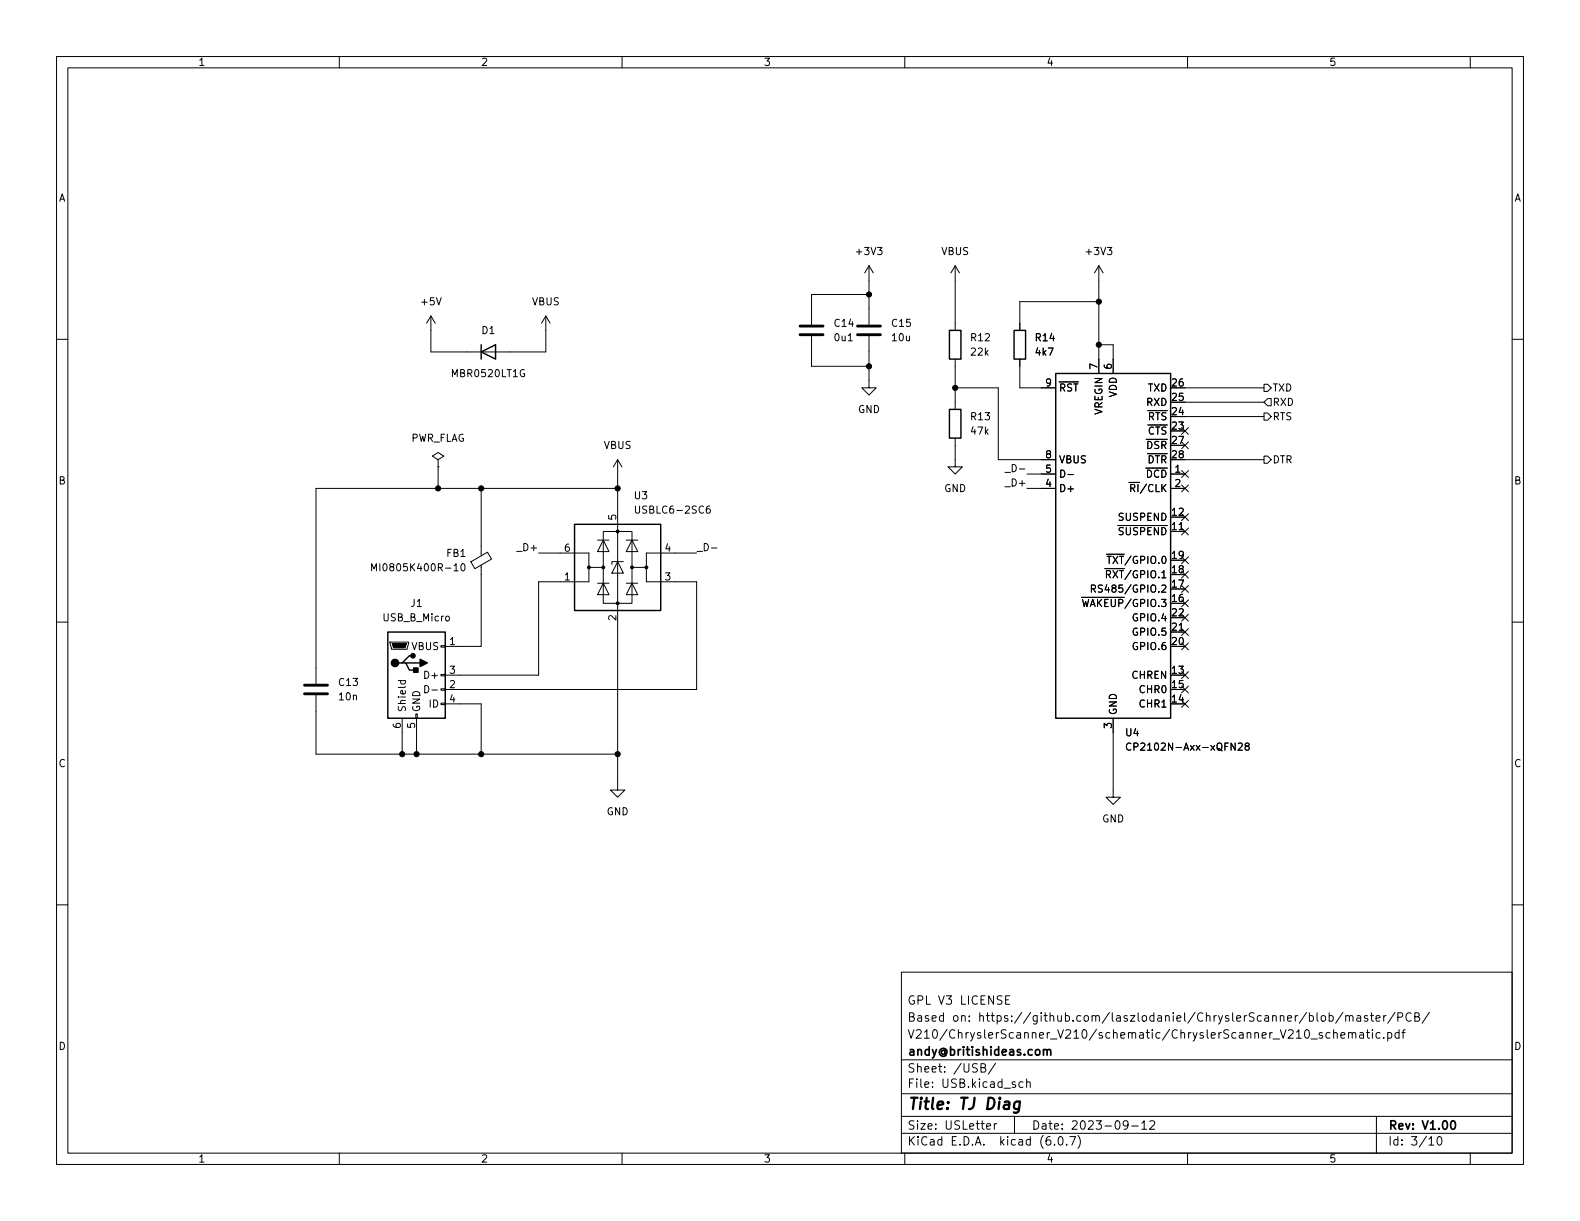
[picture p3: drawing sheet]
<svg xmlns="http://www.w3.org/2000/svg" width="279mm" height="216mm" viewBox="0 0 279 216" stroke-linecap="round" stroke-linejoin="round" font-family="sans-serif">
<g fill="none" stroke="#000" stroke-width=".18">
<path d="M10 10h259.4v195.9h-259.4zM12 12h255.4v191.9h-255.4zM60 10v2M110 10v2M160 10v2M210 10v2M260 10v2M10 60h2M76.2 55.9l-.8 1.3M76.2 55.9v6.3h20.3v-6.3M76.2 55.9l.8 1.3M96.5 55.9l-.7 1.3"/>
<path d="M96.5 55.9l.8 1.3M143.5 59.4v5.4h10.2M153.7 59.4v9.2h1.2l-1.2 1.3-1.3-1.3h1.3M153.7 47v10.4M153.7 47l-.8 1.3M153.7 47l.7 1.3M153.7 52.1h-10.2v5.3M168.9 47v11.4M168.9 47l-.8 1.3M168.9 47l.8 1.3M194.3 47l-.8 1.3M194.3 47v19"/>
<path d="M194.3 47l.8 1.3M194.3 53.3h-14v5.1M267.4 60h2M168.9 77.5v5.1h1.3l-1.3 1.2-1.3-1.2h1.3M168.9 63.5v8.9M168.9 68.6h7.6v12.7h10.2M180.3 63.5v5.1h6.4M194.3 61h2.5v5M208.9 78.1l1.3 1.2M208.9 75.6l1.3 1.2M209.5 68.6h14M209.5 71.1h14"/>
<path d="M209.5 73.7h14M210.2 78.1l-1.3 1.2M210.2 75.6l-1.3 1.2M223.5 67.9h.7l.6 .7-.6 .6h-.7zM223.5 73h.7l.6 .7-.6 .6h-.7zM224.2 70.5h.6v1.3h-.6l-.7-.7zM77.5 81.3l1-.7-1-.6-1 .6 1 .7v1.3M77.5 82.6h.1M77.5 82.6v3.8M81.6 99.8l.2-.1a.68 .68 0 0 1 .4 .6 .68 .68 0 0 1-.4 .6l-.2-.1-.1-.3zM83.3 99.3l2.9-1.7 .7 1.3-2.9 1.7zM85.1 99.9v14.4h-6.4"/>
<path d="M85.1 86.4v11.9M95.2 97.8h8.9v2.5h2.6M105.7 95.5h2M106.7 94h5.1v12.7h-5.1zM106.7 95.5l1 2h-2zM109.2 99.3l1 2h-2zM109.2 81.3v58.4h1.3l-1.3 1.3-1.3-1.3h1.3M109.2 81.3l-.7 1.3M109.2 81.3l.8 1.3M109.2 86.4h-53.3v34.5M110.2 99.3h-2v.5M110.7 95.5h2.1"/>
<path d="M111.8 95.5l1 2h-2.1zM112.4 89.5v1l.2 .2h.3l.2-.2v-1M123.2 97.8h-8.9v2.5h-2.5M125.5 89.5h-.4a.86 .86 0 0 0 0 1.2l.5-.1v-.4l-.2-.2h-.4l-.1 .2M125.8 96.9h1M177.7 83.5h1M181.6 83.8h5.1M181.6 86.4h5.1M188.8 83.9h1M207 83.8h2.5M207 94h2.5M207 86.4h2.5"/>
<path d="M208.9 98.5l1.3 1.2M208.9 90.8l1.3 1.2M208.9 83.2l1.3 1.2M208.9 93.4l1.3 1.2M208.9 85.8l1.3 1.2M209.5 81.3h14M210.2 98.5l-1.3 1.2M210.2 90.8l-1.3 1.2M210.2 83.2l-1.3 1.2M210.2 93.4l-1.3 1.2M210.2 85.8l-1.3 1.2M223.5 80.6h.7l.6 .7-.6 .6h-.7z"/>
<path d="M10 110h2M65.7 100.9v-1.2l.4 .9 .5-.9v1.2M69 113.5h3.3v.3l-.3 1h-2.8zM78 119.3h.7v.2h-.7zM78 114.2h.7v.2h-.7zM104.1 100.3v2.6h-8.9v16.5h-16.5M105.7 103.1h2M106.7 103.1l1 2.1h-2zM110.7 103.1h2.1M111.8 103.1l1 2.1h-2.1zM114.3 100.3v2.6h8.9v19h-44.5M193 104.1l.6-.1 .1-.1v-.3l-.7-.2v1.3"/>
<path d="M193.3 104.1l.4 .6M194.9 103.5l-.4-.1-.2 .2v.3l.5 .3 .1 .3-.2 .2h-.5M207 111.8h2.5M208.9 101l1.3 1.2M208.9 106.1l1.3 1.2M208.9 103.5l1.3 1.2M208.9 108.6l1.3 1.2M208.9 113.7l1.3 1.2M208.9 111.2l1.3 1.2M208.9 118.8l1.3 1.2M210.2 101l-1.3 1.2M210.2 106.1l-1.3 1.2"/>
<path d="M210.2 103.5l-1.3 1.2M210.2 108.6l-1.3 1.2M210.2 113.7l-1.3 1.2M210.2 111.2l-1.3 1.2M210.2 118.8l-1.3 1.2M267.4 110h2M55.9 122.9v10.5h53.3M70.4 120.3h1.3M70.9 120.3l-.1 .4 .3 .2 .5-.1v-.5M71.1 127v6.4M73.5 126.2h.3v.8h-.3zM73.7 127v6.4"/>
<path d="M75.1 121.2a.64 .64 0 0 1 .7 .7 .64 .64 0 0 1-.7 .6zM76.4 122h.9M78 124.3h.7v.3h-.7zM78 121.8h.7v.2h-.7zM78.7 124.5h6.4v8.9M196.8 127v14h1.3l-1.3 1.2-1.2-1.2h1.2M200 131.5a.6 .6 0 0 0-.9 .4 .6 .6 0 0 0 .6 .8l.3-.2M208.9 123.9l1.3 1.2M208.9 121.3l1.3 1.2M210.2 123.9l-1.3 1.2M210.2 121.3l-1.3 1.2M219 131.5l.5-.1 .2 .3-.8 1h.8"/>
<path d="M220.4 131.9l-.2-.2v-.2l.2-.1h.4l.1 .2-.1 .2-.5 .2-.1 .2v.3l.2 .2 .4-.1 .1-.2-.1-.4-.1-.1M10 160h2M267.4 160h2M159.4 171.9h108v32h-108zM177.8 176.8h.5M178.5 176.1h-.7v1.5h.7M231.5 179.6h.5l.3 .3v.4l-.2 .2h-.6M232.9 179.1v1.3l.2 .2M233.8 179.6h.3l.3 .3v.4l-.3 .3-.3-.1-.2-.2v-.4zM235 179.6h.5l.3 .3v.4l-.2 .2h-.6M235 179.1v1.5M237.5 179l-1.3 1.9"/>
<path d="M238 179.7l.2-.1h.3l.1 1M238 179.6v1M238.6 179.8l.2-.2h.4l.1 1M240 179.6h.5l.1 1M240.6 179.9l-.5 .1a.29 .29 0 0 0-.2 .3 .29 .29 0 0 0 .2 .3l.5-.1M241.8 179.6h-.3l-.2 .2v.2l.5 .2v.3h-.5M242.3 179.6h.6M242.5 179.1v1.3l.4 .2M244.7 179.6v1M245.1 179.6h-.3l-.1 .3M246.7 179l-1.3 1.9M247.2 179.9l.7-.1 .1-.2v-.4l-.2-.1h-.6v1.5"/>
<path d="M249.5 179.2a.6 .6 0 0 0-.7 0 .6 .6 0 0 0-.2 .7 .56 .56 0 0 0 .3 .6 .56 .56 0 0 0 .6-.1M250.2 179.8l.6-.1 .2-.2-.2-.3-.6-.1v1.5h.6l.2-.3a.39 .39 0 0 0-.3-.5M252.8 179l-1.3 1.9M159.4 197.4h108M159.4 193.4h108M159.4 187.4h108M173.5 188.8h.5l.2-.1 .1-.3-.2-.3h-.6v1.5h.5l.3-.3a.39 .39 0 0 0-.3-.5M174.5 199.2l.7-.2-.1-.3h-.4l-.2 .2v.7h.6M175.8 198.7v1M176 188l-1.2 1.9M176.3 198.7h-.3l-.2 .3M179.4 197.4v3"/>
<path d="M180.9 191.4l-.4-.1-.3 .3v.4l.1 .2h.6M181.5 191.4l.3-.1 .3 .1 .1 .9M181.5 190.8v1.5M199.5 198.8l-.3 .3h-.3l-.3-.3 .2-.6h.4l.2 .1a.99 .99 0 0 1-.4 1.4h-.2M200.1 199.1h1.2M201.9 198.6l.4-.4v1.5M201.9 199.7h.9M203.3 198.3l.6-.1 .2 .1 .1 .3-.9 1.1h.9M235.2 182.6h-.4l-.3 .3v.4l.1 .2h.6M235.8 182.7l.2-.1h.4l.1 1M235.8 182.1v1.5M237.1 183.1l.7-.2v-.3h-.5l-.2 .2 .1 .7h.6"/>
<path d="M238.5 182.7l.2-.1h.3l.1 1M238.5 182.6v1M239.1 182.8l.2-.2h.4l.1 1M240.5 182.6h.5l.1 1M241.1 182.9l-.5 .1a.29 .29 0 0 0-.2 .3 .29 .29 0 0 0 .2 .3l.5-.1M241.6 182.6h.6M241.8 182.1v1.3l.4 .2M242.7 182.1v.1M242.7 182.6v1M243.3 180.1l.7-.2v-.3h-.5l-.2 .2 .1 .7h.6M243.4 197.4v6.5M244 182.6h-.4l-.3 .3v.4l.2 .2h.5"/>
<path d="M244.7 183.4v.2M245.4 182.6h.4l.3 .3v.4l-.1 .2h-.6M245.4 182.6v1.5M247.4 182.6h-.4l-.3 .3v.4l.1 .2h.6M247.4 182.1v1.5M247.9 182.6h.6M248.5 182.1l-.4 .2v1.3M60 203.9v2M110 203.9v2M159.4 200.4h108M160 203.9v2M186.5 202.3v.2"/>
<path d="M187.3 201h.2a.81 .81 0 0 1 .6 .6 .81 .81 0 0 1-.3 .8l-.2 .1a.81 .81 0 0 1-.6-.6 .81 .81 0 0 1 .3-.9zM188.6 202.3v.2M189.2 201h1l-.7 1.5M190.6 200.8a1.72 1.72 0 0 1 0 2.2M210 203.9v2M252.7 201.4l.4-.4v1.5M252.7 202.5h.8M254.3 201h.2a.81 .81 0 0 1 .6 .6 .81 .81 0 0 1-.3 .8l-.2 .1a.81 .81 0 0 1-.6-.6 .81 .81 0 0 1 .3-.9zM260 203.9v2"/>
</g>
<path d="M184.5 185.7l.2-.1 .4 .1 .1 .9M185.2 185.8l.2-.2 .3 .1 .1 .9M256.7 198.2h.2a.81 .81 0 0 1 .6 .6 .81 .81 0 0 1-.3 .8l-.2 .1a.82 .82 0 0 1-.6-.6 .82 .82 0 0 1 .3-.9z" fill="none" stroke="#000" stroke-width=".3"/>
<path d="M180.4 194.9a.66 .66 0 0 0-1 .3l-.1 .5 .1 .3 .2 .1 .6-.1M180.4 194.8l-.2 1.6a.6 .6 0 0 1-.9 .3" fill="none" stroke="#000" stroke-width=".4"/>
<path d="M167.9 58.4h2v5.1h-2zM179.3 58.4h2.1v5.1h-2.1zM85.1 62.2l2.5-1.2v2.5zM85.1 61v2.5M167.9 72.4h2v5.1h-2zM186.7 66h20.3v61h-20.3zM101.6 92.7h15.2v15.3h-15.2zM68.6 111.8h10.1v15.2h-10.1zM71.1 117.2h.7l.6 1.3h1.3M71.8 117.2h2.5M73 116h-.6l-1.3 1.2h-.6" fill="none" stroke="#000" stroke-width=".25"/>
<g fill="#000" stroke="#000" stroke-width=".25">
<path d="M73.2 118.1h.7v.8h-.7zM74.3 116.6l1.3 .6-1.3 .7z"/>
<circle cx="69.8" cy="117.2" r=".63"/>
<circle cx="73" cy="116" r=".38"/>
</g>
<g fill="#000" stroke="#000" stroke-width=".18">
<path d="M69.3 113.8h2.6l-.3 .8h-2z"/>
<circle cx="153.7" cy="52.1" r=".46"/>
<circle cx="194.3" cy="53.3" r=".46"/>
<circle cx="153.7" cy="64.8" r=".46"/>
<circle cx="168.9" cy="68.6" r=".46"/>
<circle cx="194.3" cy="61" r=".46"/>
<circle cx="77.5" cy="86.4" r=".46"/>
<circle cx="85.1" cy="86.4" r=".46"/>
<circle cx="109.2" cy="86.4" r=".46"/>
<circle cx="109.2" cy="94" r=".25"/>
<circle cx="104.1" cy="100.3" r=".25"/>
<circle cx="106.7" cy="100.3" r=".25"/>
<circle cx="109.2" cy="106.7" r=".25"/>
<circle cx="111.8" cy="100.3" r=".25"/>
<circle cx="114.3" cy="100.3" r=".25"/>
<circle cx="71.1" cy="133.4" r=".46"/>
<circle cx="73.7" cy="133.4" r=".46"/>
<circle cx="85.1" cy="133.4" r=".46"/>
<circle cx="109.2" cy="133.4" r=".46"/>
</g>
<path d="M141.5 59.2h4M141.5 57.7h4M151.6 59.2h4.1M151.6 57.7h4.1M53.8 122.7h4.1M53.8 121.2h4.1" fill="none" stroke="#000" stroke-width=".51"/>
<text font-size="2.8" x="160.4" y="196.2">Title: TJ Diag</text>
<g font-size="2.1">
<text x="160.4" y="177.6">GPL V3 LICENSE</text>
<text x="160.4" y="183.6">V210/ChryslerScanner_V210/schematic/ChryslerScanner_V210_schematic.pdf</text>
<text x="160.4" y="180.6">Based on: https://github.com/laszlodaniel/ChryslerScanner/blob/master/PCB/</text>
<text x="160.4" y="189.7">Sheet: /USB/</text>
<text x="160.4" y="186.7">andy@britishideas.com</text>
<text x="160.4" y="192.4">File: USB.kicad_sch</text>
<text x="160.4" y="202.5">KiCad E.D.A. kicad (6.0.7)</text>
<text x="160.4" y="199.7">Size: USLetter</text>
<text x="182.4" y="199.7">Date: 2023-09-12</text>
<text x="245.4" y="199.7">Rev: V1.00</text>
<text x="245.4" y="202.5">Id: 3/10</text>
</g>
<g font-size="1.8">
<text x="35" y="11.6">1</text>
<text x="85" y="11.6">2</text>
<text x="135" y="11.6">3</text>
<text x="185" y="11.6">4</text>
<text x="235" y="11.6">5</text>
<text x="10.3" y="35.6">A</text>
<text x="267.7" y="35.6">A</text>
<text x="151.6" y="45.1">+3V3</text>
<text x="166.5" y="45.1">VBUS</text>
<text x="192.2" y="45.1">+3V3</text>
<text x="74.6" y="54">+5V</text>
<text x="94.1" y="54">VBUS</text>
<text x="85.2" y="59.1">D1</text>
<text x="147.6" y="57.8">C14</text>
<text x="157.8" y="57.8">C15</text>
<text x="147.7" y="60.3">0u1</text>
<text x="157.8" y="60.3">10u</text>
<text x="171.8" y="60.3">R12</text>
<text x="171.8" y="62.9">22k</text>
<text x="183.2" y="60.3">R14</text>
<text x="183.2" y="62.9">4k7</text>
<text x="194.1" y="65.3" transform="rotate(-90 194.1 65.3)">7</text>
<text x="196.6" y="65.3" transform="rotate(-90 196.6 65.3)">6</text>
<text x="80.1" y="66.7">MBR0520LT1G</text>
<text x="184.9" y="68.3">9</text>
<text x="187.2" y="69.2">~{RST}</text>
<text x="197.5" y="70.3" transform="rotate(-90 197.5 70.3)">VDD</text>
<text x="202.8" y="71.8">RXD</text>
<text x="203" y="69.2">TXD</text>
<text x="207.3" y="70.9">25</text>
<text x="207.3" y="68.3">26</text>
<text x="225" y="69.2">TXD</text>
<text x="225" y="71.8">RXD</text>
<text x="151.7" y="73">GND</text>
<text x="171.8" y="74.3">R13</text>
<text x="171.8" y="76.8">47k</text>
<text x="194.9" y="73.3" transform="rotate(-90 194.9 73.3)">VREGIN</text>
<text x="201.6" y="76.8">~{CTS}</text>
<text x="201.6" y="74.3">~{RTS}</text>
<text x="207.3" y="75.9">23</text>
<text x="207.3" y="73.4">24</text>
<text x="225" y="74.3">RTS</text>
<text x="72.5" y="78.1">PWR_FLAG</text>
<text x="106.8" y="79.4">VBUS</text>
<text x="178.8" y="83.5">_D-</text>
<text x="184.9" y="83.6">5</text>
<text x="184.9" y="81">8</text>
<text x="187.2" y="81.9">VBUS</text>
<text x="201.4" y="79.4">~{DSR}</text>
<text x="201.5" y="81.9">~{DTR}</text>
<text x="207.3" y="78.5">27</text>
<text x="207.3" y="81">28</text>
<text x="207.8" y="83.6">1</text>
<text x="225" y="81.9">DTR</text>
<text x="10.3" y="85.7">B</text>
<text x="112.2" y="88.3">U3</text>
<text x="166.9" y="87">GND</text>
<text x="178.3" y="86">_D+</text>
<text x="184.9" y="86.1">4</text>
<text x="187.2" y="87">D+</text>
<text x="187.2" y="84.5">D-</text>
<text x="199.2" y="87">~{RI}/CLK</text>
<text x="201.3" y="84.5">~{DCD}</text>
<text x="207.8" y="86.1">2</text>
<text x="267.7" y="85.7">B</text>
<text x="109" y="91.9" transform="rotate(-90 109 91.9)">5</text>
<text x="112.9" y="90.8">USBLC6-2SC6</text>
<text x="196.6" y="94.6">~{SUSPEND}</text>
<text x="198" y="92.1">SUSPEND</text>
<text x="207.3" y="93.7">11</text>
<text x="207.3" y="91.2">12</text>
<text x="67" y="101">MI0805K400R-10</text>
<text x="79" y="98.5">FB1</text>
<text x="92" y="97.4">_D+</text>
<text x="99.8" y="97.5">6</text>
<text x="117.6" y="97.5">4</text>
<text x="123.2" y="97.4">_D-</text>
<text x="195.4" y="99.7">~{TXT}/GPIO.0</text>
<text x="207.3" y="101.3">18</text>
<text x="207.3" y="98.8">19</text>
<text x="72.7" y="107.3">J1</text>
<text x="99.8" y="102.6">1</text>
<text x="117.6" y="102.6">3</text>
<text x="190.9" y="107.3">~{WAKEUP}/GPIO.3</text>
<text x="194.7" y="104.8">RS485/GPIO.2</text>
<text x="195.2" y="102.2">~{RXT}/GPIO.1</text>
<text x="207.3" y="106.4">16</text>
<text x="207.3" y="103.9">17</text>
<text x="67.8" y="109.9">USB_B_Micro</text>
<text x="109" y="109.7" transform="rotate(-90 109 109.7)">2</text>
<text x="200.6" y="112.4">GPIO.5</text>
<text x="200.6" y="109.9">GPIO.4</text>
<text x="207.3" y="111.5">21</text>
<text x="207.3" y="109">22</text>
<text x="72.8" y="114.9">VBUS</text>
<text x="79.5" y="114">1</text>
<text x="79.5" y="119.1">3</text>
<text x="200.6" y="114.9">GPIO.6</text>
<text x="207.3" y="119.1">13</text>
<text x="207.3" y="114">20</text>
<text x="60" y="121.3">C13</text>
<text x="60" y="123.8">10n</text>
<text x="71.8" y="126" transform="rotate(-90 71.8 126)">Shield</text>
<text x="74.3" y="126" transform="rotate(-90 74.3 126)">GND</text>
<text x="75.4" y="120">D+</text>
<text x="76" y="125.1">ID</text>
<text x="79.5" y="121.7">2</text>
<text x="79.5" y="124.2">4</text>
<text x="200.2" y="120">CHREN</text>
<text x="201.7" y="125.1">CHR1</text>
<text x="201.7" y="122.6">CHR0</text>
<text x="207.3" y="124.2">14</text>
<text x="207.3" y="121.7">15</text>
<text x="70.9" y="128.8" transform="rotate(-90 70.9 128.8)">6</text>
<text x="73.4" y="128.8" transform="rotate(-90 73.4 128.8)">5</text>
<text x="196.6" y="128.8" transform="rotate(-90 196.6 128.8)">3</text>
<text x="197.5" y="126.5" transform="rotate(-90 197.5 126.5)">GND</text>
<text x="199.1" y="130.2">U4</text>
<text x="10.3" y="135.6">C</text>
<text x="200.7" y="132.7">CP2102N-Axx-xQFN28</text>
<text x="267.7" y="135.6">C</text>
<text x="107.3" y="144.1">GND</text>
<text x="194.9" y="145.4">GND</text>
<text x="10.3" y="185.7">D</text>
<text x="267.7" y="185.7">D</text>
<text x="35" y="205.6">1</text>
<text x="85" y="205.6">2</text>
<text x="135" y="205.6">3</text>
<text x="185" y="205.6">4</text>
<text x="235" y="205.6">5</text>
</g>
</svg>
